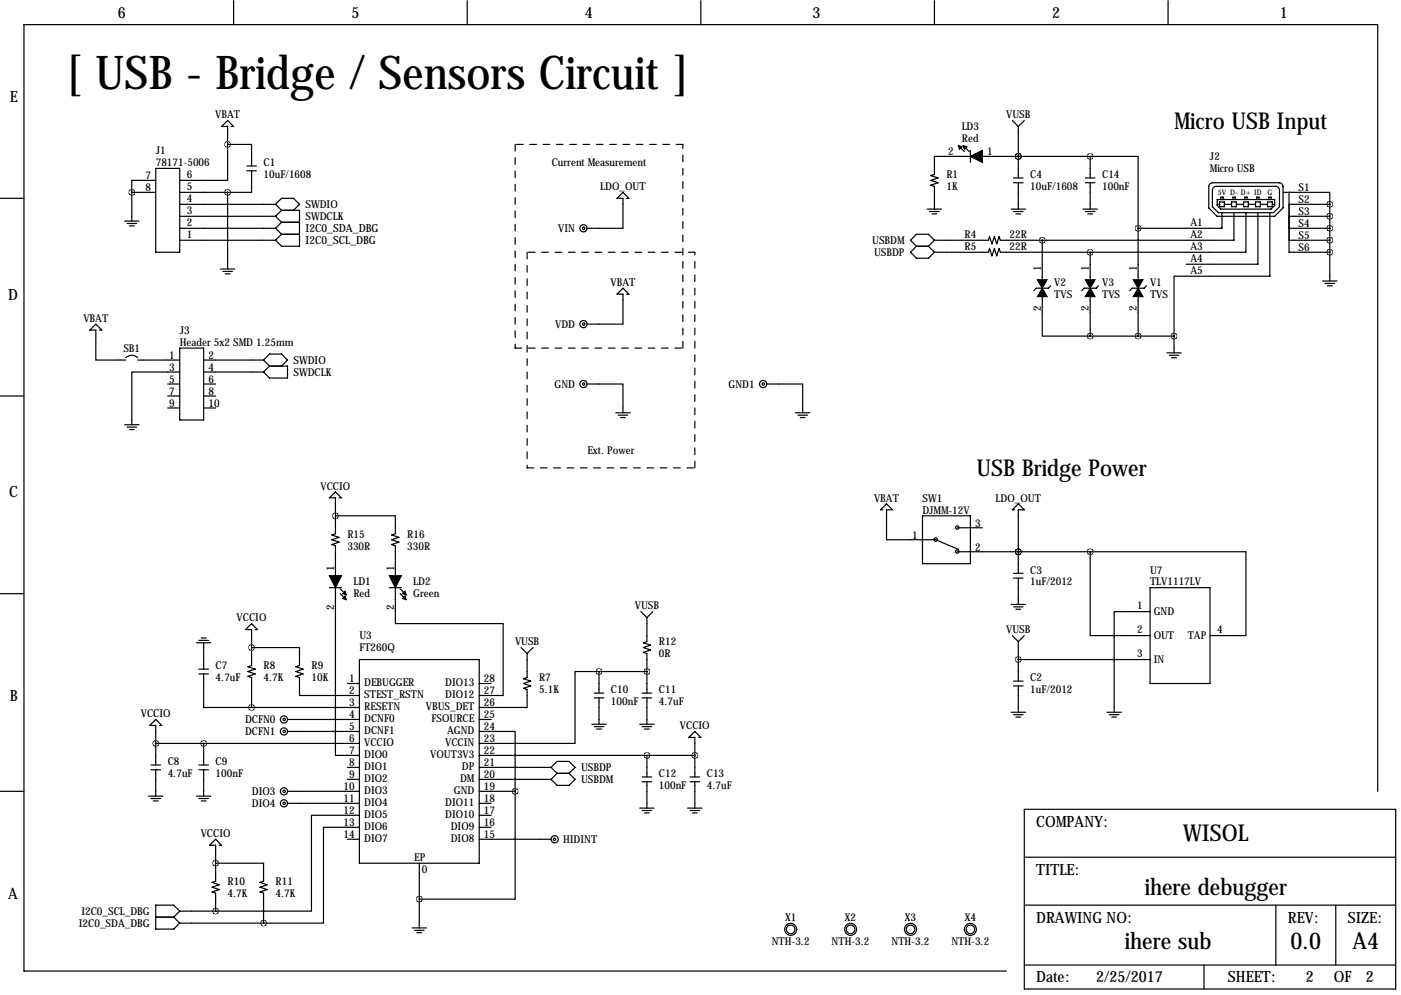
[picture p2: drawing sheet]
<svg xmlns="http://www.w3.org/2000/svg" width="297mm" height="211mm" viewBox="0 0 297 211" stroke-linecap="round" stroke-linejoin="round" font-family="sans-serif">
<g fill="none" stroke="#000" stroke-width=".25">
<path d="M49.5 .1v5.1M99.1 .1v5.1M148.6 .1v5.1M198.1 .1v5.1M247.6 .1v5.1M33 38.2h-5.1v2.6M33 35.7h5.1v17.8h-5.1zM48.3 30.6v7.6h-10.2M48.3 30.6h5v4.6M49 26.8h.5l-1.2-1.3-1.3 1.3h1.3v3.8M52.3 35.2h2.1M52.3 36.2h2.1"/>
<path d="M53.3 36.2v4.6h-5M203.2 30.9l1.3 1.2M204.2 30.9l1.3 1.2M205.7 33.2h-7.6v3.8l-.7 .2 1.5 .5-1.5 .5 1.5 .5-1.5 .6 .7 .2v4.8M205.7 31.9v2.5M208.3 33.2h22.8M214.6 25.5l1.3 1.3M214.9 37.7h2M214.9 38.7h2M215.9 33.2h.1M215.9 26.8v10.9M215.9 38.7v5.6"/>
<path d="M217.2 25.5l-1.3 1.3M230.1 37.7h2.1M230.1 38.7h2.1M231.1 33.2h10.2v15.2M231.1 33.2v4.5M231.1 38.7v5.6M256.3 39.5v4.6l1.8 1.8h12.2l1.7-1.8v-4.6M270.5 39.5h-12.7a.81 .81 0 0 0-.8 .8v3.5l1.3 1.3h11.7l1.3-1.3v-3.5a.82 .82 0 0 0-.8-.8M271.2 38.7a.81 .81 0 0 1 .8 .8M271.3 38.7h-14.2a.81 .81 0 0 0-.8 .8M0 42.1h5.1M26.4 46.9h3.1"/>
<path d="M26.9 47.4h2.1M27.4 47.9h1M27.9 40.8h5.1M27.9 40.8v6.1M38.1 50.9h20.3M38.1 48.4h20.3M38.1 45.9h20.3M38.1 43.3h20.3M38.1 40.8h10.2M46.7 57h3.1M47.2 57.5h2.1M47.8 58.1h1"/>
<path d="M48.3 40.8v16.2M58.4 43.3l1.3-1.2h2.5l1.3 1.2-1.3 1.3M58.4 48.4l1.3 1.3M58.4 43.3l1.3 1.3M58.4 45.9l1.3 1.2M59.7 44.6h3.8v7.6h-3.8l-1.3-1.3M59.7 49.7h3.8M59.7 47.1h3.8M59.7 47.1l-1.3 1.3M59.7 49.7l-1.3 1.2M59.7 44.6l-1.3 1.3M132.8 42.1h.5l-1.2-1.3-1.3 1.3h1.3v6.3h-7.6"/>
<path d="M194.3 52.2h2.5M194.3 52.2l-1.3 1.3 1.3 1.3h2.5l1.3-1.3M196.6 44.3h3M196.8 52.2l1.3 1.3M197.1 44.8h2M197.6 45.4h1M198.1 50.9l-1.3-1.2h-2.5l-1.3 1.2 1.3 1.3M198.1 50.9l-1.3 1.3M214.4 44.3h3M214.9 44.8h2M215.4 45.4h1M221 50.9v8.4"/>
<path d="M229.6 44.3h3.1M230.1 44.8h2.1M230.6 45.4h1M231.1 53.5v5.8M241.3 48.4v10.9M258.1 43.3h.5M258.1 42.3h12.2v1.3l-.8 .7h-10.7l-.7-.7zM258.6 42.8h1v1h-1zM258.8 42.3v-.5h.5v.5M259.1 45.1v3.3h-17.8M259.6 43.3h1.5M261.1 42.8h1v1h-1z"/>
<path d="M261.4 42.3v-.5h.5v.5M261.6 45.1v5.8h-49.5l-.3-.7-.5 1.5-.5-1.5-.5 1.5-.5-1.5-.3 .7h-11.4M262.1 43.3h1.6M263.7 42.8h1v1h-1zM263.9 42.3v-.5h.5v.5M264.2 45.1v8.4h-52.1l-.3-.8-.5 1.5-.5-1.5-.5 1.5-.5-1.5-.3 .8h-11.4M264.7 43.3h1.5M266.2 42.8h1v1h-1zM266.4 42.3v-.5h.6v.5M266.7 45.1v10.9h-15.2M267.2 43.3h1.5M268.7 42.8h1v1h-1z"/>
<path d="M269 42.3v-.5h.5v.5M269.2 45.1v13.5h-20.3v12.7M269.7 43.3h.6M272 40.8h9.9v2.5M273.3 50.9h8.6M273.3 40.8v12.7h8.6M273.3 48.4h8.6M273.3 45.9h8.6M273.3 43.3h8.6M280.4 59.6h3.1M281.9 43.3v16.3M21.1 70h.5l-1.3-1.3-1.3 1.3h1.3v6.3h6.4"/>
<path d="M26.7 75.8a1.78 1.78 0 0 1 2.5 0M29.2 76.3h8.9M38.1 78.9h-10.2v11.2M38.1 73.8h5.1v15.2h-5.1zM43.2 76.3h12.7M43.2 78.9h12.7M55.9 76.3l1.2 1.3M55.9 76.3l1.2-1.2h2.6l1.3 1.2-1.3 1.3M57.1 77.6h3.9v2.6h-3.9l-1.2-1.3M57.1 77.6l-1.2 1.3M132.8 62.4h.5l-1.2-1.3-1.3 1.3h1.3v6.3h-7.6M221 62.9v8.4h10.1"/>
<path d="M222.8 60.6l-.6 .5h-2.5l-.5 .5M231.1 62.9v8.4M231.1 71.3h17.8M232.9 60.6l-.5 .5h-2.5l-.5 .5M241.3 62.9v8.4M243.1 60.6l-.5 .5h-2.6l-.5 .5M247.4 74.8h3M247.9 75.3h2M248.4 75.8h1M248.9 71.3v3.5M280.9 60.1h2.1M281.4 60.6h1"/>
<path d="M0 84h5.1M26.4 90.1h3.1M26.9 90.6h2.1M27.4 91.1h1M35.6 84h2.5M35.6 81.4h2.5M35.6 86.5h2.5M43.2 84h2.5M43.2 81.4h2.5M43.2 86.5h2.5M124.5 81.4h7.6v6.1M130.6 87.5h3"/>
<path d="M131.1 88h2M131.6 88.5h1M162.6 81.4h7.6v6.1M168.7 87.5h3M169.2 88h2M169.7 88.5h1M71.1 109.4h12.7v3.8l-.7 .2 1.5 .5-1.5 .5 1.5 .5-1.5 .6 .7 .2v6.4M71.9 105.6h.5l-1.3-1.3-1.3 1.3h1.3v7.6l-.7 .2 1.5 .5-1.5 .5 1.5 .5-1.5 .6 .7 .2v6.4M187.2 108.1h-.5l1.3-1.3 1.2 1.3h-1.2v6.3h10.4l4.8 2.1M195.6 109.4h10.1v10.1h-10.1zM202.9 111.9h5.4M202.9 117h28.2"/>
<path d="M215.1 108.1h-.5l1.3-1.3 1.3 1.3h-1.3v13.5M215.9 117h.1M231.1 117v17.8h12.7M231.1 117h33.1v17.8h-7.7M0 125.9h5.1M41.7 136.3h3M42.2 135.8h2M42.7 135.3h1M43.2 136.3v5.6M53.3 137.3h10.2v3.8l-.8 .3 1.6 .5-1.6 .5 1.6 .5-1.6 .5 .8 .3v3.8h12.7M54.1 133.5h.5l-1.3-1.3-1.2 1.3h1.2v7.6l-.7 .3 1.5 .5-1.5 .5 1.5 .5-1.5 .5 .7 .3v6.3M69.8 124.6h2.6"/>
<path d="M71.1 124.6v35.6h5.1M72.1 125.9l1.3 1.2M72.1 124.9l1.3 1.2M76.2 139.8h25.4v43.2h-25.4zM82.5 124.6h2.6M83.8 124.6v7.6h22.9v15.3h-5.1M84.8 125.9l1.3 1.2M84.8 124.9l1.3 1.2M110.5 137.3l1.3 1.3M111.8 138.6v5.1l-.8 .2 1.5 .5-1.5 .5 1.5 .5-1.5 .5 .8 .3v3.8h-10.2M113 137.3l-1.2 1.3M135.9 129.7l1.3 1.3"/>
<path d="M137.2 131v5l-.8 .3 1.5 .5-1.5 .5 1.5 .5-1.5 .5 .8 .3v8.4M138.4 129.7l-1.2 1.3M214.4 128.2h3M214.6 134.8l1.3 1.2M214.9 121.6h2M214.9 122.6h2M214.9 128.7h2M215.4 129.2h1M215.9 139.8h27.9M215.9 122.6v5.6M215.9 136v8.4M217.2 134.8l-1.3 1.2"/>
<path d="M243.8 129.7h-7.6v21.3M243.8 124.6h12.7v20.3h-12.7zM33 157.6h43.2M33.8 153.8h.5l-1.3-1.3-1.3 1.3h1.3v8.4M42.2 141.9h2M42.2 142.9h2M43.2 142.9v7.1h10.1M43.2 157.6v4.6M53.3 150h22.9M61 152.5h15.2M61 155.1h15.2M73.7 144.9h2.5"/>
<path d="M101.6 155.1h7.6v12.7M101.6 144.9h2.5M101.6 152.5h2.5M125.5 153.6h3M126 147h2M126 148h2M126 154.1h2M126.5 154.6h1M127 142.4h-5.1v15.2h-20.3M127 142.4v4.6M127 148v5.6M127 142.4h10.2"/>
<path d="M135.6 153.6h3.1M136.1 147h2.1M136.1 148h2.1M136.1 154.1h2.1M136.7 154.6h1M137.2 148v5.6M148.1 156.4h.5l-1.3-1.3-1.3 1.3h1.3v8.3M214.4 151h3M214.9 144.4h2M214.9 145.4h2M214.9 151.5h2M215.4 152h1"/>
<path d="M215.9 145.4v5.6M234.7 151h3M235.2 151.5h2M235.7 152h1M0 167.8h5.1M31.5 168.8h3M32 162.2h2M32 163.2h2M32 169.3h2M32.5 169.8h1M33 163.2v5.6M41.7 168.8h3"/>
<path d="M42.2 162.2h2M42.2 163.2h2M42.2 169.3h2M42.7 169.8h1M43.2 163.2v5.6M46.5 179.2h.5l-1.3-1.3-1.3 1.3h1.3v7.6l-.7 .3 1.5 .5-1.5 .5 1.5 .5-1.5 .5 .7 .3v3.8M61 167.8h15.2M61 170.3h15.2M73.7 162.7h2.5M73.7 165.2h2.5M73.7 177.9h2.5M76.2 175.4h-7.6v20.3h-12.7"/>
<path d="M76.2 172.9h-10.2v20.3h-20.3M101.6 167.8h7.6M101.6 160.2h45.7M101.6 162.7h15.2M101.6 165.2h15.2M101.6 170.3h2.5M101.6 172.9h2.5M101.6 175.4h2.5M101.6 177.9h15.2M109.2 167.8v22.8h-20.3M116.8 162.7l1.3-1.3h2.5l1.3 1.3-1.3 1.3M116.8 162.7l1.3 1.3"/>
<path d="M118.1 164l-1.3 1.2M118.1 164h2.5M120.6 164l1.3 1.2-1.3 1.3h-2.5l-1.3-1.3M135.6 171.3h3.1M136.1 164.7h2.1M136.1 165.7h2.1M136.1 171.8h2.1M136.7 172.4h1M137.2 160.2v4.5M137.2 165.7v5.6M145.8 171.3h3M146.3 164.7h2"/>
<path d="M146.3 165.7h2M146.3 171.8h2M146.8 172.4h1M147.3 165.7v5.6M217.2 171.6h78.7v38.1h-78.7zM292.1 167.8v-162.6h-287v200.7h208.3M33 194.5h3.8M36.8 194.5l1.3 1.2M38.1 193.2l-1.3-1.3h-3.8v5.1h3.8l1.3-1.3M38.1 193.2h7.6M38.1 193.2l-1.3 1.3M38.1 195.7h17.8"/>
<path d="M45.7 183h10.2v3.8l-.8 .3 1.5 .5-1.5 .5 1.5 .5-1.5 .5 .8 .3v6.3M87.4 196.7h3M87.9 197.2h2M88.4 197.8h1M88.9 183v13.7M217.2 191.9h78.7M217.2 181.8h78.7M270.5 191.9v12.7M283.2 191.9v12.7M217.2 204.6h78.7M255.3 204.6v5.1"/>
<circle cx="123.7" cy="48.4" r=".76"/>
<circle cx="123.7" cy="48.4" r=".25"/>
<circle cx="123.7" cy="68.7" r=".76"/>
<circle cx="123.7" cy="68.7" r=".25"/>
<circle cx="123.7" cy="81.4" r=".76"/>
<circle cx="123.7" cy="81.4" r=".25"/>
<circle cx="161.8" cy="81.4" r=".76"/>
<circle cx="161.8" cy="81.4" r=".25"/>
<circle cx="198.4" cy="114.4" r=".36"/>
<circle cx="202.9" cy="111.9" r=".36"/>
<circle cx="202.9" cy="116.9" r=".36"/>
<circle cx="60.2" cy="155.1" r=".76"/>
<circle cx="60.2" cy="152.5" r=".76"/>
<circle cx="60.2" cy="152.5" r=".25"/>
<circle cx="60.2" cy="155.1" r=".25"/>
<circle cx="60.2" cy="167.8" r=".76"/>
<circle cx="60.2" cy="170.3" r=".76"/>
<circle cx="60.2" cy="167.8" r=".25"/>
<circle cx="60.2" cy="170.3" r=".25"/>
<circle cx="117.6" cy="177.9" r=".25"/>
<circle cx="117.6" cy="177.9" r=".76"/>
<circle cx="167.6" cy="197" r="1.27"/>
<circle cx="167.6" cy="197" r=".91"/>
<circle cx="180.3" cy="197" r="1.27"/>
<circle cx="180.3" cy="197" r=".91"/>
<circle cx="193" cy="197" r="1.27"/>
<circle cx="193" cy="197" r=".91"/>
<circle cx="205.7" cy="197" r="1.27"/>
<circle cx="205.7" cy="197" r=".91"/>
</g>
<path d="M109.2 30.6v43.2M144.8 30.6h-35.6M111.8 53.5v45.7M147.3 53.5h-35.5M109.2 73.8h35.6M144.8 73.8v-43.2M111.8 99.2h35.5M147.3 99.2v-45.7" fill="none" stroke="#000" stroke-width=".25" stroke-dasharray="1.4 1.4"/>
<g fill="#000" stroke="#000" stroke-width=".25">
<path d="M203.2 30.9l.8 .2-.5 .5zM204.2 30.9l.8 .2-.5 .5zM205.7 33.2l2.6-1.3v2.5zM220 59.3h2l-1 1.8zM221 61.1l1 1.8h-2zM230.1 59.3h2.1l-1.1 1.8zM231.1 61.1l1.1 1.8h-2.1zM240.3 59.3h2l-1 1.8zM241.3 61.1l1 1.8h-2zM69.8 122.1h2.6l-1.3 2.5zM72.6 126.9l.6-.5 .2 .7zM72.6 125.9l.6-.5 .2 .7z"/>
<path d="M82.5 122.1h2.6l-1.3 2.5zM85.3 126.9l.6-.5 .2 .7zM85.3 125.9l.6-.5 .2 .7z"/>
</g>
<path d="M109.2 167.8a.05 .05 0 0 0 .1 0 .05 .05 0 0 0-.1 0zM53.3 137.3a.05 .05 0 0 0 .1 0 .05 .05 0 0 0-.1 0zM43.1 157.6a.05 .05 0 0 0 .1 0 .05 .05 0 0 0-.1 0zM33 157.6a.05 .05 0 0 0 .1 0 .05 .05 0 0 0-.1 0zM137.1 160.2a.05 .05 0 0 0 .1 0 .05 .05 0 0 0-.1 0zM45.7 183a.05 .05 0 0 0 .1 0 .05 .05 0 0 0-.1 0zM137.1 142.4a.05 .05 0 0 0 .1 0 .05 .05 0 0 0-.1 0zM147.3 160.2a.05 .05 0 0 0 .1 0 .05 .05 0 0 0-.1 0zM53.3 150a.05 .05 0 0 0 .1 0 .05 .05 0 0 0-.1 0zM55.8 195.7a.05 .05 0 0 0 .1 0 .05 .05 0 0 0-.1 0zM45.7 193.2a.05 .05 0 0 0 .1 0 .05 .05 0 0 0-.1 0zM281.9 43.3a.05 .05 0 0 0 .1 0 .05 .05 0 0 0-.1 0zM281.9 45.9a.05 .05 0 0 0 .1 0 .05 .05 0 0 0-.1 0zM281.9 48.4a.05 .05 0 0 0 .1 0 .05 .05 0 0 0-.1 0zM281.9 50.9a.05 .05 0 0 0 .1 0 .05 .05 0 0 0-.1 0zM281.9 53.5a.05 .05 0 0 0 .1 0 .05 .05 0 0 0-.1 0zM220.9 50.9a.05 .05 0 0 0 .1 0 .05 .05 0 0 0-.1 0zM231.1 53.5a.05 .05 0 0 0 .1 0 .05 .05 0 0 0-.1 0zM248.9 71.3a.05 .05 0 0 0 .1 0 .05 .05 0 0 0-.1 0zM231.1 71.3a.05 .05 0 0 0 .1 0 .05 .05 0 0 0-.1 0zM231.1 33.2a.05 .05 0 0 0 .1 0 .05 .05 0 0 0-.1 0zM231.1 117a.05 .05 0 0 0 .1 0 .05 .05 0 0 0-.1 0zM27.9 40.8a.05 .05 0 0 0 .1 0 .05 .05 0 0 0-.1 0zM71.1 109.4a.05 .05 0 0 0 .1 0 .05 .05 0 0 0-.1 0zM48.2 30.6a.05 .05 0 0 0 .1 0 .05 .05 0 0 0-.1 0zM48.2 40.8a.05 .05 0 0 0 .1 0 .05 .05 0 0 0-.1 0z" fill="#000" stroke="#000" stroke-width="1.3"/>
<text font-size="9.9" x="14" y="18.8">[ USB - Bridge / Sensors Circuit ]</text>
<g font-size="4.9">
<text x="248.9" y="27.3">Micro USB Input</text>
<text x="207" y="100.9">USB Bridge Power</text>
<text x="250.9" y="178.4">WISOL</text>
<text x="242.7" y="189.8">ihere debugger</text>
<text x="238.5" y="201.3">ihere sub</text>
<text x="273.6" y="201.3">0.0</text>
<text x="286.7" y="201.3">A4</text>
</g>
<g font-size="3.3">
<text x="25" y="3.8">6</text>
<text x="74.5" y="3.8">5</text>
<text x="124" y="3.8">4</text>
<text x="172.3" y="3.8">3</text>
<text x="223.1" y="3.8">2</text>
<text x="271.3" y="3.8">1</text>
<text x="2.1" y="21.6">E</text>
<text x="1.7" y="63.5">D</text>
<text x="1.9" y="105.4">C</text>
<text x="2.1" y="148.6">B</text>
<text x="219.7" y="175.3">COMPANY:</text>
<text x="219.7" y="185.4">TITLE:</text>
<text x="1.7" y="190.5">A</text>
<text x="219.7" y="195.6">DRAWING NO:</text>
<text x="273.1" y="195.6">REV:</text>
<text x="285.8" y="195.6">SIZE:</text>
<text x="219.7" y="208.3">Date:</text>
<text x="232.4" y="208.3">2/25/2017</text>
<text x="260.4" y="208.3">SHEET:</text>
<text x="276.9" y="208.3">2</text>
<text x="282.8" y="208.3">OF</text>
<text x="289.6" y="208.3">2</text>
</g>
<g font-size="2.4">
<text x="64.8" y="49.2">I2C0_SDA_DBG</text>
<text x="64.8" y="51.8">I2C0_SCL_DBG</text>
</g>
<g font-size="2.3">
<text x="45.6" y="25.1">VBAT</text>
<text x="203.9" y="27.6">LD3</text>
<text x="213.3" y="25.1">VUSB</text>
<text x="33" y="32.7">J1</text>
<text x="33" y="35.2">78171-5006</text>
<text x="55.9" y="35.2">C1</text>
<text x="117" y="35.2">Current Measurement</text>
<text x="201" y="32.9">2</text>
<text x="204" y="30.2">Red</text>
<text x="209.3" y="32.9">1</text>
<text x="256.5" y="34">J2</text>
<text x="30.8" y="40.5">8</text>
<text x="30.8" y="38">7</text>
<text x="39.6" y="40.3">5</text>
<text x="39.6" y="37.7">6</text>
<text x="55.9" y="37.8">10uF/1608</text>
<text x="127.3" y="40.3">LDO_OUT</text>
<text x="200.7" y="37.8">R1</text>
<text x="200.7" y="40.3">1K</text>
<text x="218.4" y="37.8">C4</text>
<text x="218.4" y="40.3">10uF/1608</text>
<text x="233.7" y="37.8">C14</text>
<text x="233.7" y="40.3">100nF</text>
<text x="256.5" y="36.5">Micro USB</text>
<text x="275.3" y="40.5">S1</text>
<text x="39.6" y="47.9">2</text>
<text x="39.6" y="45.4">3</text>
<text x="39.6" y="42.8">4</text>
<text x="64.8" y="44.1">SWDIO</text>
<text x="64.8" y="46.7">SWDCLK</text>
<text x="252.4" y="47.9">A1</text>
<text x="275.3" y="43.1">S2</text>
<text x="275.3" y="45.6">S3</text>
<text x="39.6" y="50.4">1</text>
<text x="118.4" y="49.2">VIN</text>
<text x="184.9" y="51.7">USBDM</text>
<text x="204.5" y="50.5">R4</text>
<text x="204.5" y="53">R5</text>
<text x="214.1" y="50.5">22R</text>
<text x="214.1" y="53">22R</text>
<text x="252.4" y="50.4">A2</text>
<text x="252.4" y="53">A3</text>
<text x="275.3" y="48.1">S4</text>
<text x="275.3" y="50.7">S5</text>
<text x="275.3" y="53.2">S6</text>
<text x="185.3" y="54.3">USBDP</text>
<text x="220.7" y="57.5" transform="rotate(-90 220.7 57.5)">1</text>
<text x="230.9" y="57.5" transform="rotate(-90 230.9 57.5)">1</text>
<text x="241" y="57.5" transform="rotate(-90 241 57.5)">1</text>
<text x="252.4" y="55.5">A4</text>
<text x="252.4" y="58.1">A5</text>
<text x="129.4" y="60.6">VBAT</text>
<text x="220.7" y="65.8" transform="rotate(-90 220.7 65.8)">2</text>
<text x="223.5" y="60.6">V2</text>
<text x="223.5" y="63.2">TVS</text>
<text x="230.9" y="65.8" transform="rotate(-90 230.9 65.8)">2</text>
<text x="233.7" y="60.6">V3</text>
<text x="233.7" y="63.2">TVS</text>
<text x="241" y="65.8" transform="rotate(-90 241 65.8)">2</text>
<text x="243.8" y="60.6">V1</text>
<text x="243.8" y="63.2">TVS</text>
<text x="17.7" y="68.3">VBAT</text>
<text x="38.1" y="70.8">J3</text>
<text x="117.7" y="69.5">VDD</text>
<text x="26.2" y="74.6">SB1</text>
<text x="35.9" y="76.1">1</text>
<text x="38.1" y="73.3">Header 5x2 SMD 1.25mm</text>
<text x="44.2" y="76.1">2</text>
<text x="62.2" y="77.1">SWDIO</text>
<text x="35.9" y="78.6">3</text>
<text x="35.9" y="81.2">5</text>
<text x="35.9" y="83.7">7</text>
<text x="44.2" y="83.7">8</text>
<text x="44.2" y="81.2">6</text>
<text x="44.2" y="78.6">4</text>
<text x="62.2" y="79.7">SWDCLK</text>
<text x="117.6" y="82.2">GND</text>
<text x="154.5" y="82.2">GND1</text>
<text x="35.9" y="86.2">9</text>
<text x="44.2" y="86.2">10</text>
<text x="124.5" y="96.2">Ext. Power</text>
<text x="68" y="103.8">VCCIO</text>
<text x="185.3" y="106.4">VBAT</text>
<text x="195.6" y="106.4">SW1</text>
<text x="211.1" y="106.4">LDO_OUT</text>
<text x="73.7" y="114">R15</text>
<text x="86.4" y="114">R16</text>
<text x="195.6" y="108.9">DJMM-12V</text>
<text x="206.8" y="111.6">3</text>
<text x="73.7" y="116.5">330R</text>
<text x="86.4" y="116.5">330R</text>
<text x="193.4" y="114.2">1</text>
<text x="206.8" y="116.7">2</text>
<text x="70.9" y="121" transform="rotate(-90 70.9 121)">1</text>
<text x="74.9" y="124.1">LD1</text>
<text x="83.6" y="121" transform="rotate(-90 83.6 121)">1</text>
<text x="87.6" y="124.1">LD2</text>
<text x="218.4" y="121.6">C3</text>
<text x="218.4" y="124.1">1uF/2012</text>
<text x="243.8" y="121.6">U7</text>
<text x="243.8" y="124.1">TLV1117LV</text>
<text x="50.2" y="131.8">VCCIO</text>
<text x="70.9" y="129.3" transform="rotate(-90 70.9 129.3)">2</text>
<text x="74.9" y="126.7">Red</text>
<text x="83.6" y="129.3" transform="rotate(-90 83.6 129.3)">2</text>
<text x="87.6" y="126.7">Green</text>
<text x="134.6" y="129.2">VUSB</text>
<text x="241.1" y="129.2">1</text>
<text x="244.6" y="130.5">GND</text>
<text x="76.2" y="135.6">U3</text>
<text x="109.2" y="136.8">VUSB</text>
<text x="139.7" y="136.8">R12</text>
<text x="213.3" y="134.3">VUSB</text>
<text x="241.1" y="134.3">2</text>
<text x="244.6" y="135.6">OUT</text>
<text x="251.8" y="135.6">TAP</text>
<text x="258.1" y="134.3">4</text>
<text x="45.7" y="141.9">C7</text>
<text x="55.9" y="141.9">R8</text>
<text x="66" y="141.9">R9</text>
<text x="76.2" y="138.1">FT260Q</text>
<text x="139.7" y="139.4">0R</text>
<text x="241.1" y="139.3">3</text>
<text x="244.6" y="140.6">IN</text>
<text x="45.7" y="144.5">4.7uF</text>
<text x="55.9" y="144.5">4.7K</text>
<text x="66" y="144.5">10K</text>
<text x="74" y="144.7">1</text>
<text x="74" y="147.2">2</text>
<text x="74" y="149.7">3</text>
<text x="77.2" y="145.5">DEBUGGER</text>
<text x="77.2" y="148">STEST_RSTN</text>
<text x="94.4" y="148">DIO12</text>
<text x="94.4" y="145.5">DIO13</text>
<text x="102.6" y="149.7">26</text>
<text x="102.6" y="147.2">27</text>
<text x="102.6" y="144.7">28</text>
<text x="114.3" y="144.5">R7</text>
<text x="114.3" y="147">5.1K</text>
<text x="129.5" y="147">C10</text>
<text x="129.5" y="149.5">100nF</text>
<text x="139.7" y="147">C11</text>
<text x="139.7" y="149.5">4.7uF</text>
<text x="218.4" y="144.5">C2</text>
<text x="218.4" y="147">1uF/2012</text>
<text x="29.9" y="152.1">VCCIO</text>
<text x="52" y="153.3">DCFN0</text>
<text x="52" y="155.9">DCFN1</text>
<text x="74" y="152.3">4</text>
<text x="74" y="154.8">5</text>
<text x="77.2" y="150.6">RESETN</text>
<text x="77.2" y="153.1">DCNF0</text>
<text x="77.2" y="155.6">DCNF1</text>
<text x="90.3" y="150.6">VBUS_DET</text>
<text x="91.5" y="153.1">FSOURCE</text>
<text x="94.8" y="155.6">AGND</text>
<text x="102.6" y="154.8">24</text>
<text x="102.6" y="152.3">25</text>
<text x="144.2" y="154.6">VCCIO</text>
<text x="74" y="157.4">6</text>
<text x="74" y="159.9">7</text>
<text x="77.2" y="158.2">VCCIO</text>
<text x="77.2" y="160.7">DIO0</text>
<text x="91.2" y="160.7">VOUT3V3</text>
<text x="94.4" y="158.2">VCCIN</text>
<text x="102.6" y="159.9">22</text>
<text x="102.6" y="157.4">23</text>
<text x="35.6" y="162.2">C8</text>
<text x="35.6" y="164.8">4.7uF</text>
<text x="45.7" y="162.2">C9</text>
<text x="45.7" y="164.8">100nF</text>
<text x="72.8" y="167.5">10</text>
<text x="74" y="162.4">8</text>
<text x="74" y="165">9</text>
<text x="77.2" y="163.3">DIO1</text>
<text x="77.2" y="165.8">DIO2</text>
<text x="97.6" y="165.8">DM</text>
<text x="97.9" y="163.3">DP</text>
<text x="102.6" y="167.5">19</text>
<text x="102.6" y="165">20</text>
<text x="102.6" y="162.4">21</text>
<text x="123.2" y="166">USBDM</text>
<text x="123.2" y="163.5">USBDP</text>
<text x="139.7" y="164.8">C12</text>
<text x="139.7" y="167.3">100nF</text>
<text x="149.9" y="164.8">C13</text>
<text x="149.9" y="167.3">4.7uF</text>
<text x="53.4" y="168.6">DIO3</text>
<text x="53.4" y="171.1">DIO4</text>
<text x="72.8" y="170.1">11</text>
<text x="72.8" y="172.6">12</text>
<text x="77.2" y="168.3">DIO3</text>
<text x="77.2" y="170.9">DIO4</text>
<text x="77.2" y="173.4">DIO5</text>
<text x="94.4" y="173.4">DIO10</text>
<text x="94.4" y="170.9">DIO11</text>
<text x="96.2" y="168.3">GND</text>
<text x="102.6" y="172.6">17</text>
<text x="102.6" y="170.1">18</text>
<text x="42.6" y="177.5">VCCIO</text>
<text x="72.8" y="175.1">13</text>
<text x="72.8" y="177.7">14</text>
<text x="77.2" y="176">DIO6</text>
<text x="77.2" y="178.5">DIO7</text>
<text x="95.6" y="178.5">DIO8</text>
<text x="95.6" y="176">DIO9</text>
<text x="102.6" y="177.7">15</text>
<text x="102.6" y="175.1">16</text>
<text x="119.4" y="178.7">HIDINT</text>
<text x="87.8" y="182.6">EP</text>
<text x="89.4" y="185.1">0</text>
<text x="48.3" y="187.6">R10</text>
<text x="48.3" y="190.2">4.7K</text>
<text x="58.4" y="187.6">R11</text>
<text x="58.4" y="190.2">4.7K</text>
<text x="16.7" y="196.5">I2C0_SDA_DBG</text>
<text x="17.3" y="194">I2C0_SCL_DBG</text>
<text x="166.5" y="195.3">X1</text>
<text x="179.2" y="195.3">X2</text>
<text x="191.9" y="195.3">X3</text>
<text x="204.6" y="195.3">X4</text>
<text x="163.6" y="200.3">NTH-3.2</text>
<text x="176.3" y="200.3">NTH-3.2</text>
<text x="189" y="200.3">NTH-3.2</text>
<text x="201.7" y="200.3">NTH-3.2</text>
</g>
<g font-size="1.6">
<text x="258.2" y="41.4">5V D- D+ ID</text>
<text x="268.7" y="41.4">G</text>
</g>
</svg>
